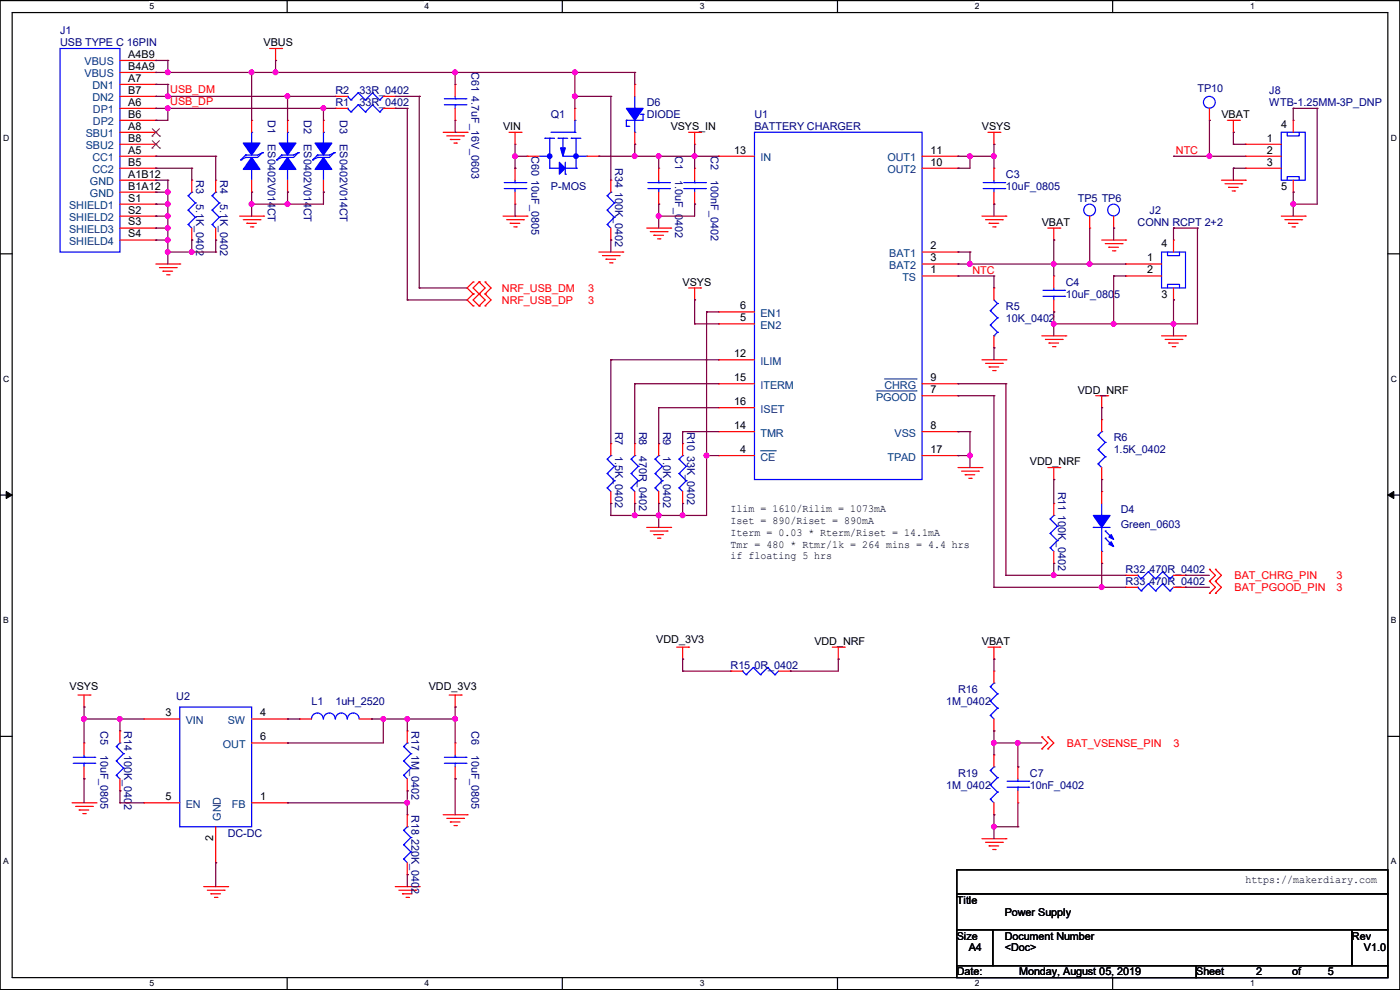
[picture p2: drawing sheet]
<svg xmlns="http://www.w3.org/2000/svg" width="297mm" height="210mm" viewBox="0 0 297 210" stroke-linecap="round" stroke-linejoin="round" font-family="sans-serif">
<path d="M0 .1h297v209.8h-297zM2.6 2.7h291.8v204.7h-291.8z" fill="none" stroke="#000" stroke-width=".25"/>
<g fill="#fff">
<path d="M31.7 .4h1v2h-1z"/>
<path d="M31.7 207.6h1v2h-1z"/>
</g>
<path d="M60.9 .1v2.6M60.9 207.4v2.5" fill="none" stroke="#000" stroke-width=".25"/>
<g fill="#fff">
<path d="M90.1 .4h1v2h-1z"/>
<path d="M90.1 207.6h1v2h-1z"/>
</g>
<path d="M119.3 .1v2.6M119.3 207.4v2.5" fill="none" stroke="#000" stroke-width=".25"/>
<g fill="#fff">
<path d="M148.5 .4h.9v2h-.9z"/>
<path d="M148.5 207.6h.9v2h-.9z"/>
</g>
<path d="M177.7 .1v2.6M177.7 207.4v2.5" fill="none" stroke="#000" stroke-width=".25"/>
<g fill="#fff">
<path d="M206.8 .4h1v2h-1z"/>
<path d="M206.8 207.6h1v2h-1z"/>
</g>
<path d="M236.1 .1v2.6M236.1 207.4v2.5" fill="none" stroke="#000" stroke-width=".25"/>
<g fill="#fff">
<path d="M265.2 .4h1v2h-1z"/>
<path d="M265.2 207.6h1v2h-1z"/>
<path d="M.7 28.2h1.2v2h-1.2z"/>
<path d="M295.1 28.2h1.2v2h-1.2z"/>
<path d="M.7 79.4h1.2v2h-1.2z"/>
<path d="M295.1 79.4h1.2v2h-1.2z"/>
</g>
<path d="M0 53.8h2.6M294.4 53.8h2.6" fill="none" stroke="#000" stroke-width=".25"/>
<g fill="#fff">
<path d="M.7 130.6h1.2v2h-1.2z"/>
<path d="M295.1 130.6h1.1v2h-1.1z"/>
</g>
<path d="M0 105h2.6M294.4 105h2.6" fill="none" stroke="#000" stroke-width=".25"/>
<path d="M1.3 104.3l1.3 .7-1.3 .7zM294.4 105l1.3-.7v1.4z" fill="#000" stroke="#000" stroke-width=".21"/>
<g fill="#fff">
<path d="M.7 181.8h1.2v2h-1.2z"/>
<path d="M295.1 181.8h1.1v2h-1.1z"/>
</g>
<path d="M0 156.2h2.6M294.4 156.2h2.6M203 184.5h91.4v5.1h-91.4zM203 189.6h91.4v7.6h-91.4zM203 197.2h7.6v7.7h-7.6zM210.6 197.2h76.2v7.7h-76.2zM286.8 197.2h7.6v7.7h-7.6zM203 204.9h50.8v2.5h-50.8zM253.8 204.9h40.6v2.5h-40.6z" fill="none" stroke="#000" stroke-width=".25"/>
<g fill="none" stroke="#f00" stroke-width=".25">
<path d="M25.4 12.8h7.7M25.4 15.4h7.7M25.4 17.9h7.7M33.1 12.8h.1M33.1 15.4h.1M33.1 17.9h.1M57.2 10.3h2.5M58.5 12.8h.1M58.5 10.3v2.5M59.7 10.3h.1M96.6 17.9h.1M96.6 17.9v2.5"/>
<path d="M134.7 17.9h.1M134.7 17.9v2.5M25.4 28.1h7.7M25.4 25.5h7.7M25.4 38.2h7.7M25.4 33.1h7.7M25.4 35.7h7.7M25.4 20.4h7.7M25.4 23h7.7M25.4 30.6h7.7M33.1 20.4h.1M33.1 23h.1"/>
<path d="M33.1 25.5h.1M33.1 28.1h.1M33.1 30.6h.1M33.1 38.2h.1M33.1 33.1h.1M33.1 35.7h.1M40.7 38.2h.1M40.7 38.2v2.6M45.8 38.2h.1M45.8 38.2v2.6M53.4 25.5h.1M53.4 25.5v2.6"/>
<path d="M53.4 38.2v2.6M61 25.5h.1M61 25.5v2.6M61 38.2v2.6M68.6 25.5h.1M68.6 25.5v2.6M68.6 38.2v2.6M71.2 20.4h.1M71.2 23h.1M71.2 20.4h2.5M71.2 23h2.5M81.3 20.4h2.6"/>
<path d="M81.3 23h2.6M83.9 20.4h.1M83.9 23h.1M94 28.1h5.1M94.8 28.8h3.5M95.5 29.6h.1M95.5 29.6h2.1M96.3 30.4h.5M96.6 25.5h.1M96.6 23v2.5M96.8 30.4h.1M98.3 28.8h.1"/>
<path d="M99.1 28.1h.1M108 28.1h2.5M109.3 30.6h.1M109.3 35.7h.1M109.3 28.1v2.5M109.3 35.7v2.5M110.5 28.1h.1M111.8 33.1h.1M111.8 33.1h2.5M122 23h.1M122 23v2.5M124.5 33.1h2.5"/>
<path d="M127 33.1h.1M129.6 38.2h.1M129.6 38.2v2.6M134.7 30.6h.1M134.7 28.1v2.5M139.7 35.7h.1M139.7 35.7v2.5M146.1 28.1h2.5M147.4 30.6h.1M147.4 35.7h.1M147.4 28.1v2.5M147.4 35.7v2.5"/>
<path d="M148.6 28.1h.1M152.4 33.1h.1M152.4 33.1h7.7M195.6 33.1h7.6M195.6 35.7h7.6M203.2 33.1h.1M203.2 35.7h.1M209.6 28.1h2.5M210.9 30.6h.1M210.9 35.7h.1M210.9 28.1v2.5M210.9 35.7v2.5"/>
<path d="M212.1 28.1h.1M256.6 25.5h.1M256.6 23v2.5M259.1 38.2h5.1M259.9 39h3.5M260.4 25.5h2.5M260.6 39.8h.1M260.6 39.8h2.1M261.7 28.1h.1M261.7 25.5v2.6M262.9 25.5h.1M263.4 39h.1"/>
<path d="M264.2 38.2h.1M264.2 30.6h.1M264.2 33.1h.1M264.2 35.7h.1M264.2 33.1h7.6M264.2 35.7h7.6M264.2 30.6h7.6M274.4 25.5h.1M274.4 25.5v2.6M274.4 38.2v2.6M25.4 45.8h7.7M25.4 48.4h7.7"/>
<path d="M25.4 50.9h7.7M25.4 40.8h7.7M25.4 43.3h7.7M33.1 40.8h.1M33.1 43.3h.1M33.1 45.8h.1M33.1 48.4h.1M33.1 50.9h.1M33.1 56h5M33.8 56.8h3.6M34.6 57.5h.1M34.6 57.5h2"/>
<path d="M35.3 58.3h.6M35.9 58.3h.1M37.4 56.8h.1M38.1 56h.1M40.7 50.9h.1M40.7 48.4v2.5M45.8 50.9h.1M45.8 48.4v2.5M50.8 45.8h5.1M51.6 46.6h3.6M52.4 47.4h.1M52.4 47.4h2"/>
<path d="M53.1 48.1h.5M53.4 40.8h.1M53.6 48.1h.1M55.2 46.6h.1M55.9 45.8h.1M61 40.8h.1M68.6 40.8h.1M100.4 59.8h.1M100.4 59.8l-1.3 1.3 1.3 1.3M101.6 59.8h.1M101.6 59.8l1.3 1.3-2.5 2.5 1.2 1.3M101.6 59.8l-1.2 1.3 2.5 2.5-1.3 1.3"/>
<path d="M102.9 59.8h.1M102.9 59.8l1.3 1.3-1.3 1.3M106.7 45.8h5.1M107.5 46.6h3.5M108.2 47.4h.1M108.2 47.4h2.1M109 48.1h.5M109.3 43.3h.1M109.3 40.8v2.5M109.5 48.1h.1M111 46.6h.1M111.8 45.8h.1"/>
<path d="M127 53.5h5.1M127.8 54.2h3.6M128.6 55h.1M128.6 55h2M129.3 55.8h.5M129.6 50.9h.1M129.6 48.4v2.5M129.8 55.8h.1M131.4 54.2h.1M132.1 53.5h.1M137.2 48.4h5.1M138 49.1h3.5"/>
<path d="M138.7 49.9h.1M138.7 49.9h2.1M139.5 50.7h.5M139.7 43.3h.1M139.7 40.8v2.5M140 50.7h.1M141.5 49.1h.1M142.3 48.4h.1M147.4 43.3h.1M147.4 40.8v2.5M195.6 56h7.6M195.6 53.5h7.6"/>
<path d="M195.6 58.5h7.6M203.2 53.5h.1M203.2 58.5h.1M203.2 56h.1M208.3 45.8h5.1M209.1 46.6h3.5M209.8 47.4h.1M209.8 47.4h2.1M210.6 48.1h.5M210.9 43.3h.1M210.9 40.8v2.5M211.1 48.1h.1"/>
<path d="M212.6 46.6h.1M213.4 45.8h.1M222.3 48.4h2.5M223.6 50.9h.1M223.6 58.5h.1M223.6 48.4v2.5M223.6 58.5v2.6M224.8 48.4h.1M231.2 48.4h.1M231.2 45.8v2.6M233.7 50.9h5.1M234.5 51.7h3.5"/>
<path d="M235.2 52.5h.1M235.2 52.5h2.1M236 53.2h.5M236.3 48.4h.1M236.3 45.8v2.6M236.5 53.2h.1M238 51.7h.1M238.8 50.9h.1M238.8 56h.1M238.8 58.5h.1M238.8 56h7.6M238.8 58.5h7.6"/>
<path d="M249 50.9h.1M249 50.9v2.6M261.4 40.5h.5M261.9 40.5h.1M271.8 45.8h5.1M272.6 46.6h3.5M273.3 47.4h.1M273.3 47.4h2.1M274.1 48.1h.5M274.4 40.8h.1M274.6 48.1h.1M276.1 46.6h.1"/>
<path d="M276.9 45.8h.1M100.4 62.4h.1M100.4 64.9h.1M100.4 62.4l-1.3 1.2 1.3 1.3M101.6 64.9h.1M101.6 62.4h.1M102.9 62.4h.1M102.9 64.9h.1M102.9 62.4l1.3 1.2-1.3 1.3M146.1 61.1h2.5M147.4 63.6h.1M147.4 61.1v2.5"/>
<path d="M148.6 61.1h.1M152.4 68.7h.1M152.4 66.2h.1M152.4 76.3h.1M152.4 76.3h7.7M152.4 68.7h7.7M152.4 66.2h7.7M208.3 76.3h5.1M209.1 77.1h3.5M209.8 77.9h.1M209.8 77.9h2.1M210.6 78.6h.5"/>
<path d="M210.9 61.1h.1M210.9 73.8h.1M210.9 61.1v2.5M210.9 71.2v2.6M211.1 78.6h.1M212.6 77.1h.1M213.4 76.3h.1M221 71.2h5.1M221.8 72h3.5M222.5 72.8h.1M222.5 72.8h2.1M223.3 73.5h.5"/>
<path d="M223.6 66.2h.1M223.6 63.6v2.6M223.8 73.5h.1M225.3 72h.1M226.1 71.2h.1M246.4 71.2h5.1M247.2 72h3.5M247.9 72.8h.1M247.9 72.8h2.1M248.7 73.5h.5M249 63.6h.1M249 61.1v2.5"/>
<path d="M249.2 73.5h.1M250.7 72h.1M251.5 71.2h.1M129.6 94.1h.1M129.6 94.1v2.5M134.7 94.1h.1M134.7 94.1v2.5M139.7 94.1h.1M139.7 94.1v2.5M144.8 94.1h.1M144.8 94.1v2.5M152.4 96.6h.1"/>
<path d="M152.4 91.6h.1M152.4 81.4h.1M152.4 86.5h.1M152.4 81.4h7.7M152.4 91.6h7.7M152.4 96.6h7.7M152.4 86.5h7.7M195.6 83.9h7.6M195.6 81.4h7.6M195.6 91.6h7.6M195.6 96.6h7.6M203.2 81.4h.1"/>
<path d="M203.2 83.9h.1M203.2 91.6h.1M203.2 96.6h.1M203.2 99.2h5.1M204 99.9h3.6M207.6 99.9h.1M208.3 99.2h.1M222.3 99.2h2.5M223.6 99.2v2.5M224.8 99.2h.1M232.5 83.9h2.5M233.7 86.5h.1"/>
<path d="M233.7 89h.1M233.7 83.9v2.6M233.7 89v2.6M233.7 99.2v2.5M235 83.9h.1M129.6 106.8h.1M129.6 104.3v2.5M134.7 106.8h.1M134.7 104.3v2.5M137.2 111.9h5.1M138 112.6h3.5M138.7 113.4h.1"/>
<path d="M138.7 113.4h2.1M139.5 114.2h.5M139.7 106.8h.1M139.7 104.3v2.5M140 114.2h.1M141.5 112.6h.1M142.3 111.9h.1M144.8 106.8h.1M144.8 104.3v2.5M204.8 100.7h.1M204.8 100.7h2M205.5 101.5h.5"/>
<path d="M206 101.5h.1M223.6 101.7h.1M223.6 119.5h.1M223.6 106.8h.1M223.6 106.8v2.5M223.6 117v2.5M233.7 101.7h.1M233.7 104.3h.1M233.7 119.5h.1M233.7 104.3v2.5M233.7 117v2.5M143.6 137.3h2.5"/>
<path d="M144.8 139.8h.1M144.8 137.3v2.5M146.1 137.3h.1M176.6 137.3h2.5M177.8 139.8h.1M177.8 137.3v2.5M179.1 137.3h.1M209.6 137.3h2.5M210.9 139.8h.1M210.9 137.3v2.5M212.1 137.3h.1M238.8 124.6h.1"/>
<path d="M238.8 122h.1M238.8 124.6h2.5M238.8 122h2.5M249 124.6h2.5M249 122h2.5M251.5 124.6h.1M251.5 122h.1M256.6 120.8h.1M256.6 123.3h.1M256.6 125.9h.1M256.6 120.8l1.3 1.2-1.3 1.3M256.6 123.3l1.3 1.3-1.3 1.3"/>
<path d="M257.9 120.8h.1M257.9 123.3h.1M257.9 125.9h.1M257.9 120.8l1.2 1.2-1.2 1.3M257.9 123.3l1.2 1.3-1.2 1.3M16.6 147.4h2.5M17.8 150h.1M17.8 157.6h.1M17.8 147.4v2.6M17.8 157.6v2.5M19.1 147.4h.1M25.4 155.1h.1"/>
<path d="M25.4 155.1v2.5M30.5 152.5h.1M30.5 152.5h7.6M53.4 152.5h7.6M53.4 157.6h7.6M61 157.6h.1M61 152.5h.1M63.5 152.5h.1M63.5 152.5h2.6M76.2 152.5h2.6M78.8 152.5h.1M86.4 155.1h.1"/>
<path d="M86.4 155.1v2.5M95.3 147.4h2.5M96.6 150h.1M96.6 157.6h.1M96.6 147.4v2.6M96.6 157.6v2.5M97.8 147.4h.1M155 142.4h.1M155 142.4h2.5M165.1 142.4h2.6M167.7 142.4h.1M210.9 155.1h.1"/>
<path d="M210.9 142.4h.1M210.9 142.4v2.5M210.9 152.5v2.6M221 156.3h.1M221 158.9h.1M221 156.3l1.3 1.3-1.3 1.3M222.3 156.3h.1M222.3 158.9h.1M222.3 156.3l1.3 1.3-1.3 1.3M15.3 170.3h5.1M16 171.1h3.6M16.8 171.8h.1"/>
<path d="M16.8 171.8h2M17.6 172.6h.5M17.8 165.2h.1M17.8 162.7v2.5M18.1 172.6h.1M19.6 171.1h.1M20.4 170.3h.1M25.4 167.8h.1M25.4 165.2v2.6M30.5 170.3h.1M30.5 170.3h7.6M45.8 175.4v7.6"/>
<path d="M53.4 170.3h7.6M61 170.3h.1M86.4 172.8h.1M86.4 167.8h.1M86.4 165.2v2.6M86.4 172.8v2.6M94 172.8h5.1M94.8 173.6h3.5M95.5 174.4h.1M95.5 174.4h2.1M96.3 175.1h.5M96.6 165.2h.1"/>
<path d="M96.6 162.7v2.5M96.8 175.1h.1M98.3 173.6h.1M99.1 172.8h.1M208.3 177.9h5.1M209.1 178.7h3.5M209.8 179.5h.1M209.8 179.5h2.1M210.9 172.8h.1M210.9 160.1h.1M210.9 160.1v2.6M210.9 170.3v2.5"/>
<path d="M212.6 178.7h.1M213.4 177.9h.1M215.9 162.7h.1M215.9 170.3h.1M215.9 162.7v2.5M215.9 167.8v2.5M43.2 188.1h5.1M44 188.8h3.5M44.7 189.6h.1M44.7 189.6h2.1M45.5 190.4h.5M45.8 183h.1"/>
<path d="M46 190.4h.1M47.5 188.8h.1M48.3 188.1h.1M83.9 188.1h5M84.6 188.8h3.6M85.4 189.6h.1M85.4 189.6h2M86.1 190.4h.6M86.4 185.5h.1M86.4 183v2.5M86.7 190.4h.1M88.2 188.8h.1"/>
<path d="M88.9 188.1h.1M210.6 180.2h.5M211.1 180.2h.1"/>
</g>
<g fill="none" stroke="#00f" stroke-width=".25">
<path d="M12.7 10.3h12.7v43.2h-12.7zM76 19.7h.1M76 19.7l-1.5 1.5M76 19.7l1.5 1.5M79 19.7h.1M79 19.7l1.6 1.5M79 19.7l-1.5 1.5M51.1 33.9h.1M52.1 32.9h.1M52.1 33.4h.1M52.1 32.9l-1 1M52.1 33.4l-1 .5"/>
<path d="M53.4 35.7h.1M53.4 28.1h.1M53.4 28.1v2.5M53.4 35.7v2.5M55.7 32.4h.1M55.7 32.4l-1 .5h-2.6M55.7 32.4l-1 1h-2.6M58.7 33.9h.1M59.7 32.9h.1M59.7 33.4h.1M59.7 32.9l-1 1M59.7 33.4l-1 .5"/>
<path d="M61 35.7h.1M61 28.1h.1M61 28.1v2.5M61 35.7v2.5M63.3 32.4h.1M63.3 32.4l-1 .5h-2.6M63.3 32.4l-1 1h-2.6M66.3 33.9h.1M67.4 32.9h.1M67.4 33.4h.1M67.4 32.9l-1.1 1M67.4 33.4l-1.1 .5"/>
<path d="M68.6 35.7h.1M68.6 28.1h.1M68.6 28.1v2.5M68.6 35.7v2.5M70.9 32.4h.1M70.9 32.4l-1 .5h-2.5M70.9 32.4l-1 1h-2.5M73.7 20.4h.1M73.7 23h.1M73.7 20.4l.8 .8M73.7 23l.8 .7M74.5 21.2h.1"/>
<path d="M74.5 23.7h.1M76 22.2h.1M76 22.2l1.5 1.5M76 22.2l-1.5 1.5M77.5 21.2h.1M77.5 23.7h.1M79 22.2h.1M79 22.2l1.6 1.5M79 22.2l-1.5 1.5M80.6 21.2h.1M80.6 23.7h.1M81.3 20.4l-.7 .8"/>
<path d="M81.3 23l-.7 .7M94.3 22.2h4.5M94.3 21h4.5M96.6 21h.1M96.6 22.2h.1M96.6 20.4v.6M96.6 22.2v.8M98.8 22.2h.1M98.8 21h.1M107 38.7h4.5M109.3 38.7h.1M109.3 38.2v.5"/>
<path d="M111.5 38.7h.1M114.3 33.1h2.3M115.6 29.3h.1M115.6 29.3h2M116.6 29.3h.1M116.6 33.1h.1M116.6 29.3v6.4h2.1M116.9 28.1h5.1M118.4 29.3h.1M118.4 29.3h2M118.7 35.7h.1M119.4 29.3h.1"/>
<path d="M119.4 33.1h5.1M119.4 29.3v2.6M119.9 37h.1M119.9 35.7h2.3M119.9 34.4v2.6M121.2 29.3h.1M121.2 29.3h2M122 28.1h.1M122 25.5h.1M122 25.5v2.6M122.2 35.7h.1M122.2 29.3v6.4"/>
<path d="M124.5 33.1h.1M132.9 25.5h.1M132.9 26.8h.1M132.9 25.5v1.3M132.9 26.8h.5M133.4 26.8h.1M134.7 23h.1M134.7 28.1h.1M134.7 20.4v2.6M134.7 25.5v2.6M135.9 24.3h.1M135.9 24.3h.5"/>
<path d="M136.4 24.3h.1M136.4 24.3v1.2h-3.5M137.5 38.7h4.5M139.7 38.7h.1M139.7 38.2v.5M142 38.7h.1M145.1 38.7h4.5M147.4 38.7h.1M147.4 38.2v.5M149.6 38.7h.1M160.1 28.1h35.5v73.6h-35.5zM208.6 38.7h4.5"/>
<path d="M210.9 38.7h.1M210.9 38.2v.5M213.1 38.7h.1M271.8 28.1h5.1v10.1h-5.1zM273.1 38.2v-.7h2.5v.7M273.1 28.1v.7h2.5v-.7M39.9 47.6h.1M39.9 44.6h.1M39.9 41.5h.1M39.9 47.6l.8 .8M39.9 44.6l1.5 1.5M39.9 41.5l1.5 1.6"/>
<path d="M40.7 40.8h.1M40.7 40.8l-.8 .7M41.4 46.1h.1M41.4 43.1h.1M41.4 46.1l-1.5 1.5M41.4 43.1l-1.5 1.5M45 47.6h.1M45 44.6h.1M45 41.5h.1M45 47.6l.8 .8M45 44.6l1.5 1.5M45 41.5l1.5 1.6"/>
<path d="M45.8 40.8h.1M45.8 40.8l-.8 .7M46.5 46.1h.1M46.5 43.1h.1M46.5 46.1l-1.5 1.5M46.5 43.1l-1.5 1.5M107 40h4.5M109.3 40h.1M109.3 40v.8M111.5 40h.1M128.8 47.6h.1M128.8 44.6h.1"/>
<path d="M128.8 41.5h.1M128.8 47.6l.8 .8M128.8 44.6l1.5 1.5M128.8 41.5l1.5 1.6M129.6 40.8h.1M129.6 40.8l-.8 .7M130.3 46.1h.1M130.3 43.1h.1M130.3 46.1l-1.5 1.5M130.3 43.1l-1.5 1.5M137.5 40h4.5M139.7 40h.1"/>
<path d="M139.7 40v.8M142 40h.1M145.1 40h4.5M147.4 40h.1M147.4 40v.8M149.6 40h.1M208.6 40h4.5M210.9 40h.1M210.9 40v.8M213.1 40h.1M246.4 53.5h5.1v7.6h-5.1zM247.7 53.5v.7h2.5v-.7"/>
<path d="M210.1 65.9h.1M210.1 69h.1M210.1 65.9l1.5 1.5M210.1 69l1.5 1.5M210.9 71.2h.1M210.9 63.6l.7 .8M211.6 64.4h.1M211.6 67.4h.1M211.6 70.5h.1M211.6 64.4l-1.5 1.5M211.6 67.4l-1.5 1.6M211.6 70.5l-.7 .7"/>
<path d="M221.3 62.9h4.5M221.3 61.6h4.5M223.6 61.6h.1M223.6 62.9h.1M223.6 61.1v.5M223.6 62.9v.7M225.8 62.9h.1M225.8 61.6h.1M247.7 61.1v-.8h2.5v.8M128.8 97.4h.1M128.8 97.4l1.5 1.5M129.6 96.6h.1"/>
<path d="M129.6 96.6l-.8 .8M130.3 98.9h.1M130.3 98.9l-1.5 1.6M133.9 97.4h.1M133.9 97.4l1.5 1.5M134.7 96.6h.1M134.7 96.6l-.8 .8M135.4 98.9h.1M135.4 98.9l-1.5 1.6M139 97.4h.1M139 97.4l1.5 1.5M139.7 96.6h.1"/>
<path d="M139.7 96.6l-.7 .8M140.5 98.9h.1M140.5 98.9l-1.5 1.6M144.1 97.4h.1M144.1 97.4l1.5 1.5M144.8 96.6h.1M144.8 96.6l-.7 .8M145.6 98.9h.1M145.6 98.9l-1.5 1.6M233 98.4h.1M233 95.4h.1M233 92.3h.1"/>
<path d="M233 98.4l.7 .8M233 95.4l1.5 1.5M233 92.3l1.5 1.6M233.7 91.6h.1M233.7 91.6l-.7 .7M234.5 96.9h.1M234.5 93.9h.1M234.5 96.9l-1.5 1.5M234.5 93.9l-1.5 1.5M128.8 103.5h.1M128.8 100.5h.1M128.8 103.5l.8 .8"/>
<path d="M128.8 100.5l1.5 1.5M130.3 102h.1M130.3 102l-1.5 1.5M133.9 103.5h.1M133.9 100.5h.1M133.9 103.5l.8 .8M133.9 100.5l1.5 1.5M135.4 102h.1M135.4 102l-1.5 1.5M139 103.5h.1M139 100.5h.1M139 103.5l.7 .8"/>
<path d="M139 100.5l1.5 1.5M140.5 102h.1M140.5 102l-1.5 1.5M144.1 103.5h.1M144.1 100.5h.1M144.1 103.5l.7 .8M144.1 100.5l1.5 1.5M145.6 102h.1M145.6 102l-1.5 1.5M222.8 116.2h.1M222.8 113.2h.1M222.8 110.1h.1"/>
<path d="M222.8 116.2l.8 .8M222.8 113.2l1.5 1.5M222.8 110.1l1.5 1.5M223.6 109.3h.1M223.6 109.3l-.8 .8M224.3 114.7h.1M224.3 111.6h.1M224.3 114.7l-1.5 1.5M224.3 111.6l-1.5 1.6M231.9 111.9h.1M231.9 111.9h3.6M233.7 109.3h.1"/>
<path d="M233.7 117h.1M233.7 106.8v2.5M233.7 111.9v5.1M234.5 112.6h.1M234.5 114.2h.1M234.5 112.6l1.5 1.6M234.5 114.2l1.5 1.5M241.3 124.6h.1M241.3 122h.1M241.3 124.6l.8 .7M241.3 122l.8 .8M242.1 125.3h.1"/>
<path d="M242.1 122.8h.1M243.6 123.8h.1M243.6 121.3h.1M243.6 123.8l1.6 1.5M243.6 123.8l-1.5 1.5M243.6 121.3l1.6 1.5M243.6 121.3l-1.5 1.5M245.2 125.3h.1M245.2 122.8h.1M246.7 123.8h.1M246.7 121.3h.1M246.7 123.8l1.5 1.5"/>
<path d="M246.7 123.8l-1.5 1.5M246.7 121.3l1.5 1.5M246.7 121.3l-1.5 1.5M248.2 125.3h.1M248.2 122.8h.1M249 124.6l-.8 .7M249 122l-.8 .8M24.7 158.4h.1M24.7 158.4l1.5 1.5M25.4 157.6h.1M25.4 157.6l-.7 .8M26.2 159.9h.1"/>
<path d="M26.2 159.9l-1.5 1.5M38.1 150h15.3v25.4h-15.3zM68.6 152.5a1.25 1.25 0 0 0-1.3-1.2 1.25 1.25 0 0 0-1.2 1.2M71.1 152.5a1.25 1.25 0 0 0-1.2-1.2 1.25 1.25 0 0 0-1.3 1.2M73.7 152.5a1.25 1.25 0 0 0-1.3-1.2 1.25 1.25 0 0 0-1.2 1.2M76.2 152.5a1.25 1.25 0 0 0-1.2-1.2 1.25 1.25 0 0 0-1.3 1.2M85.6 158.4h.1M85.6 158.4l1.6 1.5M86.4 157.6h.1M86.4 157.6l-.8 .8M87.2 159.9h.1M87.2 159.9l-1.6 1.5"/>
<path d="M157.5 142.4h.1M157.5 142.4l.8 .7M158.3 143.1h.1M159.8 141.6h.1M159.8 141.6l1.5 1.5M159.8 141.6l-1.5 1.5M161.3 143.1h.1M162.9 141.6h.1M162.9 141.6l1.5 1.5M162.9 141.6l-1.6 1.5M164.4 143.1h.1M165.1 142.4l-.7 .7"/>
<path d="M210.1 151.8h.1M210.1 148.7h.1M210.1 145.7h.1M210.1 151.8l.8 .7M210.1 148.7l1.5 1.5M210.1 145.7l1.5 1.5M210.9 144.9h.1M210.9 144.9l-.8 .8M211.6 150.2h.1M211.6 147.2h.1M211.6 150.2l-1.5 1.6M211.6 147.2l-1.5 1.5"/>
<path d="M15.5 161.9h4.6M15.5 160.7h4.6M17.8 160.7h.1M17.8 161.9h.1M17.8 160.1v.6M17.8 161.9v.8M20.1 161.9h.1M20.1 160.7h.1M24.7 164.5h.1M24.7 161.4h.1M24.7 164.5l.7 .7M24.7 161.4l1.5 1.5"/>
<path d="M26.2 162.9h.1M26.2 162.9l-1.5 1.6M85.6 179.2h.1M85.6 176.1h.1M85.6 164.5h.1M85.6 161.4h.1M85.6 179.2l1.6 1.5M85.6 176.1l1.6 1.6M85.6 164.5l.8 .7M85.6 161.4l1.6 1.5M86.4 175.4h.1M86.4 175.4l-.8 .7"/>
<path d="M87.2 177.7h.1M87.2 162.9h.1M87.2 177.7l-1.6 1.5M87.2 162.9l-1.6 1.6M94.3 161.9h4.5M94.3 160.7h4.5M96.6 160.7h.1M96.6 161.9h.1M96.6 160.1v.6M96.6 161.9v.8M98.8 161.9h.1M98.8 160.7h.1"/>
<path d="M210.1 169.5h.1M210.1 166.5h.1M210.1 163.4h.1M210.1 169.5l.8 .8M210.1 166.5l1.5 1.5M210.1 163.4l1.5 1.6M210.9 162.7h.1M210.9 162.7l-.8 .7M211.6 168h.1M211.6 165h.1M211.6 168l-1.5 1.5M211.6 165l-1.5 1.5"/>
<path d="M213.7 167h4.5M213.7 165.7h4.5M215.9 165.7h.1M215.9 167h.1M215.9 165.2v.5M215.9 167v.8M218.2 167h.1M218.2 165.7h.1M85.6 182.2h.1M85.6 182.2l.8 .8M87.2 180.7h.1M87.2 180.7l-1.6 1.5"/>
<circle cx="256.6" cy="21.7" r="1.25"/>
<circle cx="231.2" cy="44.6" r="1.25"/>
<circle cx="236.2" cy="44.6" r="1.25"/>
</g>
<path d="M161.3 95.6h3.2M164.5 95.6h.1M185.8 82.9h8.6M187.6 80.4h6.8M194.4 80.4h.1M194.4 82.9h.1" fill="none" stroke="#004080" stroke-width=".21"/>
<g fill="#00f" stroke="#00f" stroke-width=".25">
<path d="M118.7 34.4l1.2 1.3-1.2 1.3z"/>
<path d="M118.9 31.4h1l-.5 1.7z"/>
<path d="M68.6 33.4l1.8 2.5h-3.6z" fill-rule="evenodd"/>
<path d="M66.8 30.4h3.6l-1.8 2.5z" fill-rule="evenodd"/>
<path d="M61 33.4l1.8 2.5h-3.6z" fill-rule="evenodd"/>
<path d="M59.2 30.4h3.6l-1.8 2.5z" fill-rule="evenodd"/>
<path d="M53.4 33.4l1.8 2.5h-3.6z" fill-rule="evenodd"/>
<path d="M51.6 30.4h3.6l-1.8 2.5z" fill-rule="evenodd"/>
<path d="M132.9 23h3.5l-1.7 2.5z" fill-rule="evenodd"/>
<path d="M231.9 109.3h3.6l-1.8 2.6z" fill-rule="evenodd"/>
<path d="M235.8 114.9l.5 1.1-1.1-.6z" fill-rule="evenodd"/>
<path d="M235.2 113.9l.6-.5 .5 1z" fill-rule="evenodd"/>
<circle cx="116.6" cy="33.1" r=".49"/>
<circle cx="122.2" cy="33.1" r=".49"/>
</g>
<path d="M32.3 28.9h.1M32.3 31.4h.1M32.3 27.3l1.6 1.6M32.3 29.8l1.6 1.6M33.8 27.3l-1.5 1.6M33.8 29.8l-1.5 1.6M33.9 28.9h.1M33.9 31.4h.1" fill="none" stroke="#804000" stroke-width=".21"/>
<g fill="none" stroke="#800040" stroke-width=".25">
<path d="M33.1 12.8h.1M33.1 17.9h.1M33.1 15.4h.1M33.1 12.8h2.5M33.1 15.4h101.6M33.1 17.9h2.5M35.6 12.8h.1M35.6 15.4h.1M35.6 17.9h.1M35.6 12.8v2.6M35.6 17.9v2.5M53.4 15.4h.1"/>
<path d="M53.4 15.4v10.1M58.5 12.8h.1M58.5 15.4h.1M58.5 12.8v2.6M96.6 15.4h.1M96.6 15.4v2.5M122 15.4h.1M122 15.4v7.6M134.7 15.4h.1M134.7 15.4v2.5M33.1 23h.1M33.1 25.5h.1"/>
<path d="M33.1 20.4h.1M33.1 38.2h.1M33.1 35.7h.1M33.1 33.1h.1M33.1 23h38.1M33.1 20.4h38.1M33.1 38.2h2.5M33.1 35.7h7.6M33.1 33.1h12.7M35.6 20.4h.1M35.6 23h.1M35.6 38.2h.1"/>
<path d="M35.6 23v2.5h-2.5M35.6 38.2v17.8M40.7 35.7h.1M40.7 35.7v2.5M45.8 33.1h.1M45.8 33.1v5.1M61 20.4h.1M61 20.4v5.1M68.6 23h.1M68.6 23v2.5M83.9 23h.1M83.9 23h2.5"/>
<path d="M83.9 20.4h5M86.4 23h.1M86.4 23v40.6M88.9 20.4h.1M88.9 20.4v40.7M96.6 28.1h.1M96.6 25.5v2.6M109.3 33.1h.1M109.3 35.7h.1M109.3 33.1h2.5M109.3 30.6v5.1M122 20.4h.1"/>
<path d="M122 20.4h7.6M127 33.1h.1M127 33.1h25.4M129.6 20.4h.1M129.6 20.4v17.8M134.7 30.6h.1M134.7 33.1h.1M134.7 30.6v2.5M139.7 33.1h.1M139.7 33.1v2.6M147.4 33.1h.1M147.4 30.6v5.1"/>
<path d="M203.2 33.1h.1M203.2 35.7h.1M203.2 33.1h7.7M205.8 33.1h.1M205.8 33.1v2.6h-2.6M210.9 33.1h.1M210.9 30.6h.1M210.9 30.6v5.1M249 33.1h.1M249 33.1h15.2M256.6 25.5h.1M256.6 33.1h.1"/>
<path d="M256.6 25.5v7.6M261.7 30.6h.1M261.7 28.1h.1M261.7 35.7h.1M261.7 35.7h2.5M261.7 30.6h2.5M261.7 28.1v2.5M261.7 35.7v2.5M274.4 23h.1M274.4 23h5M274.4 23v2.5M279.4 23h.1"/>
<path d="M279.4 23v20.3h-5M33.1 43.3h.1M33.1 50.9h.1M33.1 48.4h.1M33.1 45.8h.1M33.1 40.8h.1M33.1 43.3h2.5M33.1 50.9h2.5M33.1 48.4h2.5M33.1 45.8h2.5M33.1 40.8h2.5M35.6 43.3h.1"/>
<path d="M35.6 50.9h.1M35.6 48.4h.1M35.6 45.8h.1M35.6 40.8h.1M35.6 53.5h.1M35.6 53.5h10.2M40.7 50.9h.1M40.7 53.5h.1M40.7 50.9v2.6M45.8 50.9h.1M45.8 53.5h.1M45.8 50.9v2.6"/>
<path d="M53.4 43.3h.1M53.4 40.8h.1M53.4 40.8v5M61 43.3h.1M61 40.8h.1M61 40.8v2.5M68.6 40.8h.1M68.6 40.8v2.5h-15.2M109.3 45.8h.1M109.3 43.3v2.5M129.6 50.9h.1M129.6 50.9v2.6"/>
<path d="M139.7 45.8h.1M139.7 43.3h.1M139.7 43.3v5.1M147.4 43.3h.1M147.4 43.3v2.5h-7.7M203.2 58.5h.1M203.2 56h.1M203.2 53.5h.1M203.2 53.5h2.6M203.2 58.5h7.7M203.2 56h35.6M205.8 53.5h.1"/>
<path d="M205.8 56h.1M205.8 53.5v2.5M210.9 43.3h.1M210.9 58.5h.1M210.9 43.3v2.5M210.9 58.5v2.6M223.6 50.9h.1M223.6 56h.1M223.6 50.9v7.6M231.2 56h.1M231.2 48.4v7.6M236.3 58.5h.1"/>
<path d="M236.3 48.4h.1M236.3 58.5h2.5M236.3 48.4v2.5M236.3 58.5v10.2M249 48.4h.1M249 48.4h5M249 48.4v2.5M254 48.4h.1M254 48.4v20.3h-30.4M274.4 40.8h.1M274.4 43.3h.1M274.4 40.8v5"/>
<path d="M86.4 63.6h.1M86.4 63.6h12.7M88.9 61.1h.1M88.9 61.1h10.2M129.6 76.3h.1M129.6 76.3h22.8M129.6 76.3v17.8M147.4 68.7h.1M147.4 63.6h.1M147.4 63.6v5.1M147.4 68.7h5M149.9 66.2h.1"/>
<path d="M149.9 66.2v43.1h-20.3M149.9 66.2h2.5M210.9 73.8h.1M210.9 73.8v2.5M223.6 66.2h.1M223.6 68.7h.1M223.6 66.2v5M236.3 68.7h.1M249 63.6h.1M249 68.7h.1M249 63.6v7.6M134.7 81.4h.1"/>
<path d="M134.7 81.4h17.7M134.7 81.4v12.7M139.7 86.5h.1M139.7 94.1h.1M139.7 86.5v7.6M139.7 86.5h12.7M144.8 91.6h.1M144.8 91.6h7.6M144.8 91.6v2.5M149.9 96.6h.1M149.9 96.6h2.5M203.2 91.6h.1"/>
<path d="M203.2 96.6h.1M203.2 83.9h.1M203.2 81.4h.1M203.2 96.6h2.6M203.2 91.6h2.6M203.2 81.4h10.2M203.2 83.9h7.7M205.8 91.6h.1M205.8 96.6h.1M205.8 91.6v7.6M210.9 83.9h.1M210.9 83.9v40.7"/>
<path d="M213.4 81.4h.1M213.4 81.4v40.6M233.7 86.5h.1M233.7 86.5v2.5M129.6 106.8h.1M129.6 109.3h.1M129.6 106.8v2.5M134.7 106.8h.1M134.7 109.3h.1M134.7 106.8v2.5M139.7 109.3h.1M139.7 106.8h.1"/>
<path d="M139.7 106.8v5.1M144.8 106.8h.1M144.8 109.3h.1M144.8 106.8v2.5M223.6 101.7h.1M223.6 119.5h.1M223.6 101.7v5.1M223.6 119.5v2.5M233.7 101.7h.1M233.7 119.5h.1M233.7 101.7v2.6M233.7 119.5v5.1"/>
<path d="M144.8 139.8h.1M144.8 139.8v2.6M177.8 139.8h.1M177.8 139.8v2.6h-10.1M210.9 139.8h.1M210.9 124.6h.1M210.9 139.8v2.6M210.9 124.6h27.9M213.4 122h.1M213.4 122h25.4M223.6 122h.1M233.7 124.6h.1"/>
<path d="M251.5 122h.1M251.5 124.6h.1M251.5 122h5.1M251.5 124.6h5.1M17.8 152.5h.1M17.8 150h.1M17.8 152.5h12.7M17.8 150v7.6M25.4 152.5h.1M25.4 152.5v2.6M61 152.5h.1M61 157.6h.1"/>
<path d="M61 152.5h2.5M78.8 152.5h.1M78.8 152.5h17.8M81.3 152.5h.1M81.3 152.5v5.1h-20.3M86.4 152.5h.1M86.4 152.5v2.6M96.6 152.5h.1M96.6 150h.1M96.6 150v7.6M144.8 142.4h.1M144.8 142.4h10.2"/>
<path d="M167.7 142.4h.1M210.9 155.1h.1M210.9 157.6h.1M210.9 155.1v5M210.9 157.6h10.1M215.9 157.6h.1M215.9 157.6v5.1M17.8 165.2h.1M17.8 165.2v5.1M25.4 170.3h.1M25.4 167.8h.1M25.4 170.3h5.1"/>
<path d="M25.4 167.8v2.5M61 170.3h.1M61 170.3h25.4M86.4 167.8h.1M86.4 170.3h.1M86.4 167.8v5M96.6 165.2h.1M96.6 165.2v7.6M210.9 172.8h.1M210.9 175.4h.1M210.9 172.8v5.1M210.9 175.4h5"/>
<path d="M215.9 162.7h.1M215.9 175.4h.1M215.9 170.3v5.1M45.8 183h.1M45.8 183v5.1M86.4 185.5h.1M86.4 185.5v2.6"/>
</g>
<g fill="#f0f" stroke="#f0f" stroke-width=".25">
<circle cx="53.4" cy="43.3" r=".49"/>
<circle cx="61" cy="20.4" r=".49"/>
<circle cx="35.6" cy="20.4" r=".49"/>
<circle cx="68.6" cy="23" r=".49"/>
<circle cx="35.6" cy="23" r=".49"/>
<circle cx="53.4" cy="15.3" r=".49"/>
<circle cx="35.6" cy="15.3" r=".49"/>
<circle cx="35.6" cy="50.9" r=".49"/>
<circle cx="35.6" cy="48.4" r=".49"/>
<circle cx="35.6" cy="45.8" r=".49"/>
<circle cx="35.6" cy="43.3" r=".49"/>
<circle cx="35.6" cy="40.7" r=".49"/>
<circle cx="61" cy="43.3" r=".49"/>
<circle cx="35.6" cy="53.4" r=".49"/>
<circle cx="40.7" cy="53.4" r=".49"/>
<circle cx="139.7" cy="33.1" r=".49"/>
<circle cx="139.7" cy="45.8" r=".49"/>
<circle cx="210.8" cy="175.4" r=".49"/>
<circle cx="149.9" cy="96.6" r=".49"/>
<circle cx="144.8" cy="109.3" r=".49"/>
<circle cx="139.7" cy="109.3" r=".49"/>
<circle cx="134.6" cy="109.3" r=".49"/>
<circle cx="205.8" cy="96.6" r=".49"/>
<circle cx="147.3" cy="33.1" r=".49"/>
<circle cx="210.8" cy="33.1" r=".49"/>
<circle cx="205.8" cy="33.1" r=".49"/>
<circle cx="205.8" cy="56" r=".49"/>
<circle cx="223.5" cy="56" r=".49"/>
<circle cx="236.2" cy="68.7" r=".49"/>
<circle cx="223.5" cy="68.7" r=".49"/>
<circle cx="231.2" cy="56" r=".49"/>
<circle cx="223.5" cy="122" r=".49"/>
<circle cx="210.8" cy="157.6" r=".49"/>
<circle cx="215.9" cy="157.6" r=".49"/>
<circle cx="233.7" cy="124.6" r=".49"/>
<circle cx="25.4" cy="152.5" r=".49"/>
<circle cx="17.8" cy="152.5" r=".49"/>
<circle cx="86.4" cy="170.3" r=".49"/>
<circle cx="96.5" cy="152.5" r=".49"/>
<circle cx="86.4" cy="152.5" r=".49"/>
<circle cx="81.3" cy="152.5" r=".49"/>
<circle cx="248.9" cy="68.7" r=".49"/>
<circle cx="274.3" cy="43.3" r=".49"/>
<circle cx="256.6" cy="33.1" r=".49"/>
<circle cx="134.6" cy="33.1" r=".49"/>
<circle cx="58.4" cy="15.3" r=".49"/>
<circle cx="96.5" cy="15.3" r=".49"/>
<circle cx="121.9" cy="20.4" r=".49"/>
<circle cx="109.2" cy="33.1" r=".49"/>
<circle cx="121.9" cy="15.3" r=".49"/>
</g>
<g font-size="2.3" fill="#000080">
<text x="12.7" y="7.3">J1</text>
<text x="12.7" y="9.8">USB TYPE C 16PIN</text>
<text x="100" y="15.4" transform="rotate(90 100 15.4)">C61 4.7uF_16V_0603</text>
<text x="71.2" y="20">R2</text>
<text x="71.2" y="22.5">R1</text>
<text x="76.3" y="20">33R_0402</text>
<text x="76.3" y="22.5">33R_0402</text>
<text x="137.2" y="22.5">D6</text>
<text x="254" y="19.5">TP10</text>
<text x="269.3" y="20">J8</text>
<text x="269.3" y="22.5">WTB-1.25MM-3P_DNP</text>
<text x="56.9" y="25.5" transform="rotate(90 56.9 25.5)">D1</text>
<text x="64.5" y="25.5" transform="rotate(90 64.5 25.5)">D2</text>
<text x="72.1" y="25.5" transform="rotate(90 72.1 25.5)">D3</text>
<text x="116.9" y="25.1">Q1</text>
<text x="137.2" y="25.1">DIODE</text>
<text x="160.1" y="25.1">U1</text>
<text x="160.1" y="27.6">BATTERY CHARGER</text>
<text x="56.9" y="30.6" transform="rotate(90 56.9 30.6)">ES0402V014CT</text>
<text x="64.5" y="30.6" transform="rotate(90 64.5 30.6)">ES0402V014CT</text>
<text x="72.1" y="30.6" transform="rotate(90 72.1 30.6)">ES0402V014CT</text>
<text x="112.7" y="33.1" transform="rotate(90 112.7 33.1)">C60 10uF_0805</text>
<text x="130.5" y="35.7" transform="rotate(90 130.5 35.7)">R34 100K_0402</text>
<text x="143.2" y="33.1" transform="rotate(90 143.2 33.1)">C1</text>
<text x="150.8" y="33.1" transform="rotate(90 150.8 33.1)">C2</text>
<text x="41.6" y="38.2" transform="rotate(90 41.6 38.2)">R3</text>
<text x="46.7" y="38.2" transform="rotate(90 46.7 38.2)">R4</text>
<text x="116.9" y="40.3">P-MOS</text>
<text x="143.2" y="38.2" transform="rotate(90 143.2 38.2)">1.0uF_0402</text>
<text x="150.8" y="38.2" transform="rotate(90 150.8 38.2)">100nF_0402</text>
<text x="213.4" y="37.8">C3</text>
<text x="213.4" y="40.3">10uF_0805</text>
<text x="41.6" y="43.3" transform="rotate(90 41.6 43.3)">5.1K_0402</text>
<text x="46.7" y="43.3" transform="rotate(90 46.7 43.3)">5.1K_0402</text>
<text x="228.6" y="42.8">TP5 TP6</text>
<text x="241.3" y="47.9">CONN RCPT 2+2</text>
<text x="243.9" y="45.4">J2</text>
<text x="213.4" y="65.7">R5</text>
<text x="226.1" y="60.6">C4</text>
<text x="226.1" y="63.2">10uF_0805</text>
<text x="213.4" y="68.2">10K_0402</text>
<text x="130.5" y="91.6" transform="rotate(90 130.5 91.6)">R7</text>
<text x="135.6" y="91.6" transform="rotate(90 135.6 91.6)">R8</text>
<text x="140.7" y="91.6" transform="rotate(90 140.7 91.6)">R9</text>
<text x="145.8" y="91.6" transform="rotate(90 145.8 91.6)">R10 33K_0402</text>
<text x="236.3" y="93.6">R6</text>
<text x="130.5" y="96.7" transform="rotate(90 130.5 96.7)">1.5K_0402</text>
<text x="135.6" y="96.7" transform="rotate(90 135.6 96.7)">470R_0402</text>
<text x="140.7" y="96.7" transform="rotate(90 140.7 96.7)">1.0K_0402</text>
<text x="236.3" y="96.2">1.5K_0402</text>
<text x="224.5" y="104.3" transform="rotate(90 224.5 104.3)">R11 100K_0402</text>
<text x="237.8" y="108.9">D4</text>
<text x="237.8" y="111.9">Green_0603</text>
<text x="238.8" y="124.1">R33 470R_0402</text>
<text x="238.8" y="121.6">R32 470R_0402</text>
<text x="155" y="141.9">R15 0R_0402</text>
<text x="37.4" y="148.5">U2</text>
<text x="66.1" y="149.5">L1</text>
<text x="71.2" y="149.5">1uH_2520</text>
<text x="200.7" y="149.5">1M_0402</text>
<text x="203.2" y="147">R16</text>
<text x="21.3" y="155.1" transform="rotate(90 21.3 155.1)">C5</text>
<text x="26.4" y="155.1" transform="rotate(90 26.4 155.1)">R14 100K_0402</text>
<text x="87.3" y="155.1" transform="rotate(90 87.3 155.1)">R17 1M_0402</text>
<text x="100" y="155.1" transform="rotate(90 100 155.1)">C6</text>
<text x="21.3" y="160.2" transform="rotate(90 21.3 160.2)">10uF_0805</text>
<text x="100" y="160.2" transform="rotate(90 100 160.2)">10uF_0805</text>
<text x="200.7" y="167.3">1M_0402</text>
<text x="203.2" y="164.8">R19</text>
<text x="218.5" y="164.8">C7</text>
<text x="218.5" y="167.3">10nF_0402</text>
<text x="87.3" y="172.8" transform="rotate(90 87.3 172.8)">R18 220K_0402</text>
<text x="48.3" y="177.5">DC-DC</text>
</g>
<g font-size="2.3">
<text x="55.9" y="9.8">VBUS</text>
<text x="27.2" y="12.3">A4B9</text>
<text x="27.2" y="14.8">B4A9</text>
<text x="27.2" y="17.4">A7</text>
<text x="27.2" y="19.9">B7</text>
<text x="27.2" y="22.4">A6</text>
<text x="27.2" y="25">B6</text>
<text x="27.2" y="27.5">A8</text>
<text x="106.7" y="27.6">VIN</text>
<text x="142.3" y="27.6">VSYS_IN</text>
<text x="208.3" y="27.6">VSYS</text>
<text x="259.1" y="25.1">VBAT</text>
<text x="271.8" y="27.1">4</text>
<text x="27.2" y="30.1">B8</text>
<text x="27.2" y="32.6">A5</text>
<text x="27.2" y="35.1">B5</text>
<text x="155.7" y="32.6">13</text>
<text x="197.4" y="32.6">11</text>
<text x="197.4" y="35.1">10</text>
<text x="268.8" y="30.1">1</text>
<text x="268.8" y="32.6">2</text>
<text x="268.8" y="35.1">3</text>
<text x="27.2" y="37.7">A1B12</text>
<text x="27.2" y="40.2">B1A12</text>
<text x="271.8" y="40.3">5</text>
<text x="27.2" y="42.8">S1</text>
<text x="27.2" y="45.3">S2</text>
<text x="27.2" y="47.8">S3</text>
<text x="221" y="47.9">VBAT</text>
<text x="27.2" y="50.4">S4</text>
<text x="197.4" y="52.9">2</text>
<text x="246.4" y="52.5">4</text>
<text x="197.4" y="58">1</text>
<text x="197.4" y="55.5">3</text>
<text x="243.4" y="55.5">1</text>
<text x="243.4" y="58">2</text>
<text x="144.8" y="60.6">VSYS</text>
<text x="157" y="65.6">6</text>
<text x="246.4" y="63.2">3</text>
<text x="157" y="68.2">5</text>
<text x="155.7" y="75.8">12</text>
<text x="155.7" y="80.9">15</text>
<text x="197.4" y="80.9">9</text>
<text x="197.4" y="83.4">7</text>
<text x="228.6" y="83.5">VDD_NRF</text>
<text x="155.7" y="85.9">16</text>
<text x="155.7" y="91">14</text>
<text x="197.4" y="91">8</text>
<text x="157" y="96.1">4</text>
<text x="197.4" y="96.1">17</text>
<text x="218.5" y="98.7">VDD_NRF</text>
<text x="155" y="111.2">Iset = 890/Riset = 890mA</text>
<text x="155" y="113.7">Iterm = 0.03 * Rterm/Riset = 14.1mA</text>
<text x="155" y="108.7">Ilim = 1610/Rilim = 1073mA</text>
<text x="155" y="116.3">Tmr = 480 * Rtmr/1k = 264 mins = 4.4 hrs</text>
<text x="155" y="118.6">if floating 5 hrs</text>
<text x="139.2" y="136.3">VDD_3V3</text>
<text x="172.8" y="136.8">VDD_NRF</text>
<text x="208.3" y="136.8">VBAT</text>
<text x="14.8" y="146.5">VSYS</text>
<text x="91" y="146.5">VDD_3V3</text>
<text x="35.1" y="152">3</text>
<text x="55.2" y="152">4</text>
<text x="55.2" y="157.1">6</text>
<text x="35.1" y="169.8">5</text>
<text x="55.2" y="169.8">1</text>
<text x="45.2" y="178.4" transform="rotate(-90 45.2 178.4)">2</text>
<text x="203" y="191.7">Title</text>
<text x="264.2" y="187.4">https://makerdiary.com</text>
<text x="213.2" y="194.2">Power Supply</text>
<text x="203" y="199.3">Size</text>
<text x="205.5" y="201.8">A4</text>
<text x="213.1" y="199.3">Document Number</text>
<text x="213.2" y="201.8">&lt;Doc&gt;</text>
<text x="286.8" y="199.3">Rev</text>
<text x="289.4" y="201.8">V1.0</text>
<text x="203" y="206.9">Date:</text>
<text x="216.2" y="206.9">Monday, August 05, 2019</text>
<text x="253.8" y="206.9">Sheet</text>
<text x="266.5" y="206.9">2</text>
<text x="274.1" y="206.9">of</text>
<text x="281.7" y="206.9">5</text>
</g>
<g font-size="2.3" fill="#004080">
<text x="17.9" y="13.9">VBUS</text>
<text x="17.9" y="16.4">VBUS</text>
<text x="19.6" y="19">DN1</text>
<text x="19.6" y="21.5">DN2</text>
<text x="18.2" y="29.1">SBU1</text>
<text x="19.7" y="24">DP1</text>
<text x="19.7" y="26.6">DP2</text>
<text x="18.2" y="31.7">SBU2</text>
<text x="19.6" y="34.2">CC1</text>
<text x="161.3" y="34.2">IN</text>
<text x="188.3" y="34.2">OUT1</text>
<text x="19.1" y="39.3">GND</text>
<text x="19.1" y="41.8">GND</text>
<text x="19.6" y="36.7">CC2</text>
<text x="188.3" y="36.7">OUT2</text>
<text x="14.6" y="44.4">SHIELD1</text>
<text x="14.6" y="46.9">SHIELD2</text>
<text x="14.6" y="49.4">SHIELD3</text>
<text x="14.6" y="52">SHIELD4</text>
<text x="188.6" y="54.5">BAT1</text>
<text x="188.6" y="57.1">BAT2</text>
<text x="191.4" y="59.6">TS</text>
<text x="161.3" y="69.8">EN2</text>
<text x="161.3" y="67.2">EN1</text>
<text x="161.3" y="77.4">ILIM</text>
<text x="161.3" y="82.5">ITERM</text>
<text x="187.6" y="82.5">CHRG</text>
<text x="161.3" y="87.5">ISET</text>
<text x="185.8" y="85">PGOOD</text>
<text x="161.3" y="92.6">TMR</text>
<text x="189.8" y="92.6">VSS</text>
<text x="161.3" y="97.7">CE</text>
<text x="188.3" y="97.7">TPAD</text>
<text x="39.4" y="153.6">VIN</text>
<text x="48.3" y="153.6">SW</text>
<text x="47.3" y="158.7">OUT</text>
<text x="39.4" y="171.4">EN</text>
<text x="49.2" y="171.4">FB</text>
<text x="46.8" y="174.1" transform="rotate(-90 46.8 174.1)">GND</text>
</g>
<g font-size="2.3" fill="#f00">
<text x="36.1" y="19.7">USB_DM</text>
<text x="36.1" y="22.3">USB_DP</text>
<text x="249.5" y="32.6">NTC</text>
<text x="206.3" y="58">NTC</text>
<text x="106.5" y="64.4">NRF_USB_DP</text>
<text x="106.5" y="61.9">NRF_USB_DM</text>
<text x="124.8" y="64.4">3</text>
<text x="124.8" y="61.9">3</text>
<text x="261.9" y="122.9">BAT_CHRG_PIN</text>
<text x="261.9" y="125.4">BAT_PGOOD_PIN</text>
<text x="283.5" y="122.9">3</text>
<text x="283.5" y="125.4">3</text>
<text x="226.4" y="158.4">BAT_VSENSE_PIN</text>
<text x="249" y="158.4">3</text>
</g>
<g font-size="1.8">
<text x="31.7" y="2">5</text>
<text x="90.1" y="2">4</text>
<text x="148.5" y="2">3</text>
<text x="206.8" y="2">2</text>
<text x="265.2" y="2">1</text>
<text x=".7" y="29.8">D</text>
<text x="295.1" y="29.8">D</text>
<text x=".7" y="81">C</text>
<text x="295.1" y="81">C</text>
<text x=".7" y="132.2">B</text>
<text x="295.1" y="132.2">B</text>
<text x=".7" y="183.4">A</text>
<text x="295.1" y="183.4">A</text>
<text x="31.7" y="209.3">5</text>
<text x="90.1" y="209.3">4</text>
<text x="148.5" y="209.3">3</text>
<text x="206.8" y="209.3">2</text>
<text x="265.2" y="209.3">1</text>
</g>
</svg>
